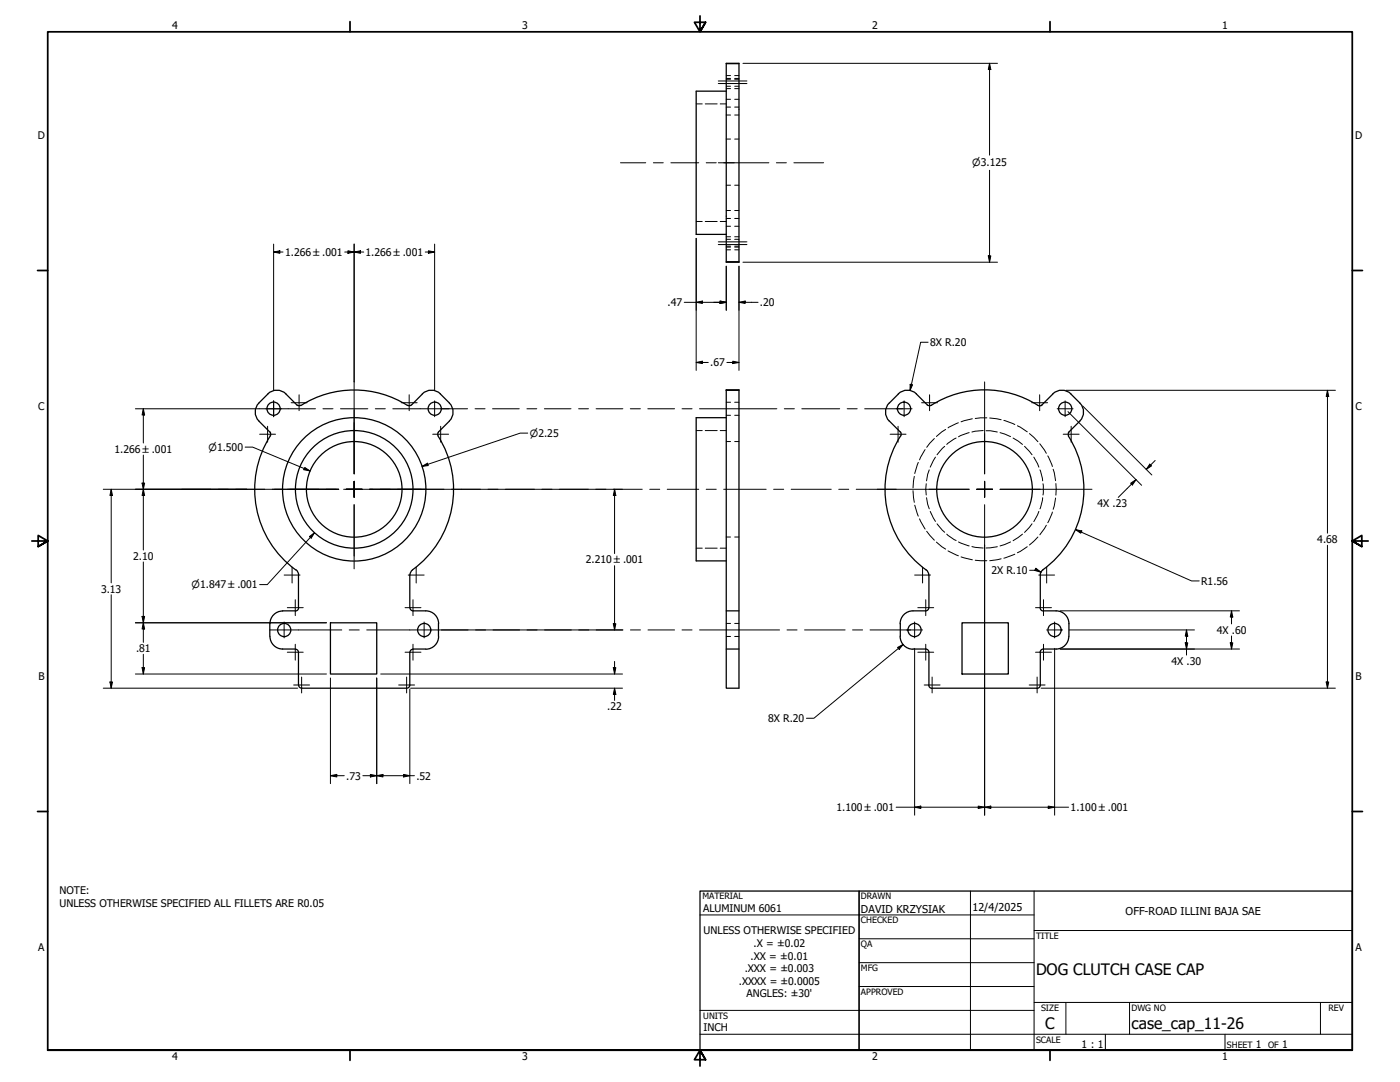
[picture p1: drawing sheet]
<svg xmlns="http://www.w3.org/2000/svg" width="559mm" height="432mm" viewBox="0 0 559 432" stroke-linecap="round" stroke-linejoin="round" font-family="sans-serif">
<!-- layer: Hidden (ANSI) -->
<g fill="none" stroke="#000" stroke-width=".4">
<path d="M289.9 31.3h1.7M289.9 39.6h1.7M289.9 34.4h1.7M289.9 35.4h1.7M289.9 30.2h1.7M289.9 31.6h1.7M293.2 31.3h1.8M293.2 39.6h1.8M293.2 34.4h1.8M293.2 35.4h1.8M293.2 30.2h1.8M293.2 31.6h1.8"/>
<path d="M277.9 41.5h2.4M281.5 41.5h4.8M287.5 41.5h2.4M289.9 42.7h1.7M289.9 55.5h1.7M289.9 45.9h1.7M293.2 42.7h1.8M293.2 55.5h1.8M293.2 45.9h1.8M289.9 73.9h1.7M293.2 73.9h1.8M277.9 88.4h2.4"/>
<path d="M281.5 88.4h4.8M287.5 88.4h2.4M289.9 98.6h1.7M289.9 87.2h1.7M289.9 99.7h1.7M289.9 94.5h1.7M289.9 98.2h1.7M289.9 84h1.7M289.9 90.3h1.7M289.9 95.5h1.7M293.2 98.6h1.8M293.2 87.2h1.8"/>
<path d="M293.2 99.7h1.8M293.2 94.5h1.8M293.2 98.2h1.8M293.2 84h1.8M293.2 90.3h1.8M293.2 95.5h1.8M277.9 171.8h2.4M281.5 171.8h4.8M287.5 171.8h2.4M289.9 165.7h1.7M289.9 160.5h1.7M289.9 176.2h1.7"/>
<path d="M293.2 165.7h1.8M293.2 160.5h1.8M293.2 176.2h1.8M369.3 179.5l-2.3 4M372.9 175l-3 3.5M377.1 178.1l-3.1 3.4M377.4 171.4l-3.6 2.8M381.6 174.8l-3.7 2.6M382.5 168.7l-4.1 2.1M386.8 172.7l-4.2 1.6M388.1 167.1l-4.5 1.2M392.4 171.8l-4.5 .6"/>
<path d="M393.6 171.9l4.5 .5M393.9 166.8l-4.6 .2M395 166.8l4.6 .7M399.2 172.7l4.2 1.5M400.7 167.8l4.4 1.6M404.4 174.8l3.7 2.6M406.1 169.9l3.9 2.4M408.9 178.1l3 3.4M410.9 173l3.4 3.3M415 177.1l2.6 3.8M364.4 195.8l.5 4.7M364.9 190.1l-.5 4.6"/>
<path d="M366.5 184.5l-1.4 4.5M369.7 193v4.5M369.8 198.6l1.1 4.5M370.9 187.5l-1.1 4.4M373.4 182.4l-2.1 4M412.6 182.4l2.1 4M415.1 187.5l1.1 4.4M416.2 198.6l-1.1 4.5M416.3 193v4.5M418.2 181.9l1.9 4.3M420.4 187.3l.9 4.5M421.3 198.8l-.9 4.5"/>
<path d="M421.4 193v4.6M277.9 218.8h2.4M281.5 218.8h4.8M287.5 218.8h2.4M289.9 214.3h1.7M293.2 214.3h1.8M365.1 201.6l1.4 4.4M367 207.1l2.3 4M369.9 212l3 3.6M371.3 204.1l2.1 4M373.8 216.3l3.6 2.8M374 209l3.1 3.4"/>
<path d="M377.9 213.2l3.7 2.5M378.4 219.8l4.1 2M382.6 216.3l4.2 1.6M387.9 218.1l4.5 .6M398.1 218.2l-4.5 .5M403.4 216.3l-4.2 1.6M408.1 213.2l-3.7 2.6M410 218.2l-3.9 2.4M411.9 209l-3 3.5M414.3 214.3l-3.4 3.2M414.7 204.1l-2.1 4.1M417.6 209.6l-2.6 3.8"/>
<path d="M420.1 204.3l-1.9 4.3M383.6 222.2l4.5 1.2M389.3 223.6l4.6 .2M399.6 223l-4.6 .8M405.1 221.2l-4.4 1.6M289.9 248.8h1.7M289.9 254h1.7M293.2 248.8h1.8M293.2 254h1.8"/>
</g>
<!-- layer: Visible (ANSI) -->
<g fill="none" stroke="#000" stroke-width=".51">
<path d="M289.9 25.3h5.1v79.3h-5.1zM289.9 36.4h-12v57.1h12M289.9 25.4h5.1M289.9 104.5h5.1M106.9 157.2a5.1 5.1 0 0 1 7.2 0M106.9 157.2l-3.6 3.6M114.1 157.2l4.4 4.4M168.6 157.2a5.1 5.1 0 0 1 7.2 0M168.6 157.2l-4.3 4.4M175.8 157.2l3.6 3.7a5.1 5.1 0 0 1 0 7.1l-4.3 4.4-.4 .9 .2 .6M289.9 155.6h5.1v119h-5.1zM289.9 155.8h5.1"/>
<path d="M358.6 157.2a5.1 5.1 0 0 1 7.2 0M358.6 157.2l-3.7 3.6a5.1 5.1 0 0 0 0 7.2l4.4 4.4M365.8 157.2l4.3 4.4M420.2 157.2a5.1 5.1 0 0 1 7.2 0M420.2 157.2l-4.3 4.4-.9 .4a40.4 40.4 0 0 0-43.4-.2M427.4 157.2l3.6 3.6M103.3 168l4.4 4.4M103.3 160.9a5 5 0 0 0 0 7.1M107.7 172.3l.4 1a40.1 40.1 0 0 0 10 54.2M118.5 161.6l.9 .3 .6-.2M120.1 161.8a39.7 39.7 0 0 1 42.6 0M164.2 161.6l-.5 .3-1-.2"/>
<path d="M174.8 174a40.1 40.1 0 0 1-10.8 54.1l-.4 1.4M289.9 166.7h-12v57.1h12M359.3 172.3l.4 1-.2 .7M359.5 174a39.7 39.7 0 0 0 10.2 53.5M370.1 161.6l.9 .3 .7-.2M426.4 174a39.7 39.7 0 0 1-10.2 53.4M431 160.9a5 5 0 0 1 0 7.1M431 168l-4.3 4.4-.4 .9 .2 .6M118.1 227.4l.7 .7 .4 1.4M119.1 229.5v13M163.6 229.5v13M369.7 227.4l.8 1.1 .2 1"/>
<path d="M370.8 229.5v13M415.2 229.5v13M416.3 227.4l-.7 .7-.4 1.4M107.7 248.9v5M107.8 254a5 5 0 0 0 5 5h5.1l1 .6 .2 .7M112.8 243.8h5.1M112.8 243.8a5 5 0 0 0-5 5.1M119.2 242.5l-.3 .8-1 .5M131.9 248.5h18.5v20.5h-18.5zM163.6 242.5l.3 .8 .6 .4 5.5 .1a5 5 0 0 1 5 5.1l.1 5.1a5 5 0 0 1-5.2 5l-5.4 .1-.6 .5-.3 .7M289.9 259h5.1M289.9 243.8h5.1"/>
<path d="M370.7 242.5l-.2 .8-.6 .4-5.5 .1a5.1 5.1 0 0 0-5.1 5.1v5a5 5 0 0 0 5.1 5.2h5.5l.6 .4 .3 .8M384 248.5h18.5v20.5h-18.5zM415.2 242.5l.2 .8 1.1 .5M416.5 243.8h5a5.1 5.1 0 0 1 5.2 5.1v5M421.6 259l-5.5 .1-.7 .4-.2 .8M426.6 254a5 5 0 0 1-5.1 5M119.1 260.3l.1 13.1 .2 .7 .6 .5h42.3l.8-.2 .5-1v-13.1M370.7 273.4l.3 .8 1 .5M370.8 260.3v13.1M372 274.6h42M415.2 260.3v13.1l-.2 .8-1.1 .5"/>
<circle cx="109.2" cy="163.1" r="2.64"/>
<circle cx="173.5" cy="163.1" r="2.64"/>
<circle cx="360.8" cy="163.1" r="2.64"/>
<circle cx="425.2" cy="163.1" r="2.64"/>
<circle cx="141.4" cy="195.3" r="19.1"/>
<circle cx="141.4" cy="195.3" r="23.5"/>
<circle cx="141.4" cy="195.3" r="28.6"/>
<circle cx="393" cy="195.3" r="19.1"/>
<circle cx="113.4" cy="251.4" r="2.64"/>
<circle cx="169.3" cy="251.4" r="2.64"/>
<circle cx="365" cy="251.4" r="2.64"/>
<circle cx="420.9" cy="251.4" r="2.64"/>
</g>
<!-- layer: Border (ANSI) -->
<g fill="none" stroke="#000" stroke-width=".7">
<path d="M139.7 8.6v4.1M279.4 6.3v6.4l-2.2-3.8h4.4l-2.2 3.8 2.2-3.8M419.1 8.6v4.1M15 107.9h4M539.8 107.9h4M12.7 215.9h6.3l-3.8-2.2v4.4l3.8-2.2-3.8 2.2M546.1 215.9h-6.3l3.8-2.2v4.4l-3.8-2.2 3.8 2.2M15 323.8h4M539.8 323.8h4M19 419.1v-406.4h520.8v406.4h-520.8h520.8M139.7 419.1v4.1M419.1 419.1v4.1"/>
<path d="M281.6 422.9l-2.2-3.8 2.2 3.8h-4.4l2.2-3.8v6.3"/>
</g>
<!-- layer: Title (ANSI) -->
<g fill="none" stroke="#000" stroke-width=".4">
<path d="M387.3 355.6v63.5M412.7 355.6v63.5M342.9 365.1h69.8M342.9 374.6h69.8M412.7 371.3h127.1M342.9 384.2h69.8M342.9 393.7h69.8M342.9 412.7h196.9M342.9 403.2h69.8M412.7 400h127.1M425.4 400v12.7M441.2 412.7v6.4"/>
<path d="M450.8 400v12.7M488.9 412.7v6.4M527 400v12.7"/>
</g>
<path d="M342.9 355.6h196.9v63.5h-196.9z" fill="none" stroke="#000" stroke-width=".51"/>
<!-- layer: Sketch Geometry (ANSI) -->
<path d="M342.9 355.6v63.5h-63.5M279.4 365.1h63.5M279.4 412.7h63.5M279.4 403.2h63.5" fill="none" stroke="#000" stroke-width=".4"/>
<path d="M342.9 355.6h-63.5v63.5" fill="none" stroke="#000" stroke-width=".51"/>
<!-- layer: Center Mark (ANSI) -->
<g fill="none" stroke="#000" stroke-width=".4">
<path d="M109.2 160v6.3M119.4 157.5v6.4M141.4 152.4v36.7M163.3 157.5v6.4M173.5 160v6.3M360.9 160v6.3M371 157.5v6.4M393 152.4v36.7M415 157.5v6.4M425.1 160v6.3M103.6 173.3h6.4M106 163.1h6.4"/>
<path d="M106.8 170.1v6.4M116.2 160.7h6.4M160.1 160.7h6.4M172.7 173.3h6.4M175.9 170.1v6.4M355.3 173.3h6.3M357.7 163.1h6.3M358.5 170.1v6.4M367.9 160.7h6.3M411.8 160.7h6.3M422 163.1h6.3M424.4 173.3h6.3"/>
<path d="M427.5 170.1v6.4M98.5 195.3h36.7M141.4 192.1v3.2h-3.2h6.3h-3.1v3.1M141.4 192.1v6.3M147.5 195.3h36.7M350.1 195.3h36.7M393 192.1v3.2h-3.2h6.4h-3.2v3.1M393 192.1v6.3M399.2 195.3h36.7M141.4 201.4v25.6M393 201.4v16.1M113.4 229.5h6.4"/>
<path d="M116.6 226.3v6.4M117.9 239.3v6.4M162.9 229.5h6.4M164.8 239.3v6.4M166.1 226.3v6.4M365.1 229.5h6.3M368.2 226.3v6.4M369.5 239.3v6.4M414.6 229.5h6.3M416.5 239.3v6.4M417.8 226.3v6.4M113.4 248.2v6.4"/>
<path d="M114.7 242.5h6.3M117.9 257.1v6.4M161.7 242.5h6.3M164.8 257.1v6.4M169.3 248.2v6.4M361.9 251.4h6.3M365.1 248.2v6.4M366.3 242.5h6.4M369.5 257.1v6.4M413.3 242.5h6.4M416.5 257.1v6.4M417.8 251.4h6.3"/>
<path d="M420.9 248.2v6.4M114.7 260.3h6.3M117.2 273.4h6.4M120.4 270.2v6.3M159.1 273.4h6.4M161.7 260.3h6.3M162.3 270.2v6.3M366.3 260.3h6.4M368.9 273.4h6.3M372 270.2v6.3M410.8 273.4h6.3M413.3 260.3h6.4"/>
<path d="M414 270.2v6.3"/>
</g>
<!-- layer: Centerline (ANSI) -->
<g fill="none" stroke="#000" stroke-width=".4">
<path d="M286.7 32.3h11.4M286.7 33.3h11.4M247.6 65h10.1M260.8 65h3.9M267.8 65h11.1M281.9 65h4M286.7 65h20.2M309.9 65h4M316.9 65h11.8M286.7 97.6h11.4M286.7 96.5h11.4M103.4 163.1h22.5"/>
<path d="M128.9 163.1h4M135.9 163.1h10.9M149.8 163.1h4M156.8 163.1h29.8M189.6 163.1h4M196.6 163.1h10.7M210.3 163.1h3.9M217.3 163.1h10.6M230.9 163.1h4M237.9 163.1h10.7M251.6 163.1h4M258.6 163.1h10.6"/>
<path d="M272.2 163.1h4M279.2 163.1h30.9M313.1 163.1h4M320 163.1h15.2M338.1 163.1h4M345.1 163.1h15.1M72.6 195.3h11.5M87.1 195.3h4M94.1 195.3h11.6M108.6 195.3h4M115.6 195.3h11.6M130.2 195.3h4"/>
<path d="M137.2 195.3h11.5M151.7 195.3h4M158.7 195.3h11.5M173.2 195.3h4M180.2 195.3h11.6M194.8 195.3h4M201.7 195.3h11.6M216.3 195.3h4M223.3 195.3h11.5M237.8 195.3h4M244.8 195.3h11.5M259.3 195.3h4"/>
<path d="M266.3 195.3h12.6M281.9 195.3h4M288.9 195.3h16.9M308.8 195.3h4M315.8 195.3h16M334.8 195.3h4M341.8 195.3h15.9M107.6 251.4h28.8M139.4 251.4h4M146.4 251.4h28.7M176.1 251.4h10.7M189.8 251.4h4"/>
<path d="M196.8 251.4h10.6M210.4 251.4h4M217.4 251.4h10.6M231 251.4h4M238 251.4h10.7M251.7 251.4h4M258.6 251.4h10.6M272.2 251.4h4M279.2 251.4h31.9M314.1 251.4h4M321.1 251.4h16.2M340.3 251.4h4"/>
<path d="M347.3 251.4h16.2"/>
</g>
<!-- layer: Dimension (ANSI) -->
<g fill="none" stroke="#000" stroke-width=".4">
<path d="M296.5 25.3h101.6M395 25.3l.5 2.4h-1zM395 25.3v36.6M395 67.9v36.7M109.2 97.4v58.4M141.4 97.4v55M173.5 97.4v58.4M277.9 95.1v52.7M109.2 100.6l2.5-.5v1zM109.2 100.6h3.8M137.6 100.6h7.6M138.9 100.1l2.5 .5-2.5 .5z"/>
<path d="M141.4 100.6l2.5-.5v1zM169.7 100.6h3.8M171 100.1l2.5 .5-2.5 .5zM289.9 106.2v17.6M295 106.2v41.6M296.5 104.6h101.6M394.5 102.1h1l-.5 2.5zM273.1 120.6h16.8M277.9 120.6l2.5-.5v1zM287.4 120.1l2.5 .5-2.5 .5zM295 120.6l2.4-.5v1zM295 120.6h7.6"/>
<path d="M370.5 136.6h-3l-4.3 19.3M277.9 144.7l2.5-.6v1zM277.9 144.7h4.8M290.1 144.7h4.9M292.5 144.1l2.5 .6-2.5 .4zM363.3 153.4l.9 .1-1 2.4zM425.4 155.8h107.6M529.8 155.8l.6 2.4h-1.1zM529.8 155.8v57M54 163.1h49.4M57.2 163.1l.5 2.5h-1zM57.2 163.1v13.7"/>
<path d="M97.9 178.4h2.9l23 9.6M210.6 172.8h-3l-39.1 13.3M426.3 164.3l29.4 29.4M432.1 162l27.6 27.5M41.2 195.3h57.3M44.4 195.3l.5 2.4h-1zM44.4 195.3v37.3M56.7 192.8h1l-.5 2.5zM57.2 195.3l.5 2.4h-1zM57.2 181.6v37.9M121.7 186.6l2.1 1.4-2.5-.5zM168.5 186.1l2.1-1.3 .3 1z"/>
<path d="M184.2 195.3h64.3M245.3 195.3l.5 2.4h-1zM245.3 195.3v25.6M451.3 192.8l2.2-1.4-1.5 2.1zM453.5 191.4l-7.2 7.1M458.9 185.2l.7 .7-2.1 1.4zM461.1 183.8l-3.6 3.5M123.5 214.1l2-1.5-1.3 2.2zM125.5 212.6l-18.8 20.7h-3.1M393 217.5v107.8M429.3 211.3l2.5 .6-.4 .9zM429.3 211.3l46.3 20.5h3.1"/>
<path d="M529.8 217.6v57M44.4 237.4v37.2M57.2 224.3v32M245.3 225.7v25.7M411 227.6h3l-.7-.4 2.2 1.1M413.4 226.8l2.1 1.5-2.5-.7zM54 248.5h59.3M56.7 246h1l-.5 2.5zM57.2 248.5l.5 2.5h-1zM113.5 248.5h16.8M175.1 251.4h73.4M244.8 248.9h1l-.5 2.5z"/>
<path d="M358.3 258.4l2.2-1.2-1.6 1.9zM360.5 257.2l-35.6 29.4h-3M365.1 258.8v66.5M420.9 258.8v66.5M423.2 243.8h71.5M423.2 259h71.5M426.7 251.4h50.1M473.1 256.5h1l-.5 2.5zM473.6 251.4l.5 2.5h-1zM473.6 251.4v10M491 256.5h1.1l-.5 2.5zM491.6 243.8l.5 2.5h-1.1z"/>
<path d="M491.6 243.8v5.2M491.6 253.8v5.2M41.2 274.6h77.6M43.9 272.2h1l-.5 2.4zM54 269h76.3M56.7 266.4h1l-.5 2.6zM57.2 261.1v7.9M131.9 270.6v42.1M150.4 270.6v42.1M152 269h96.5M163.6 275v37.7M163.9 274.6h84.6"/>
<path d="M244.8 266.4h1l-.5 2.6zM245.3 274.6l.5 2.5h-1zM245.3 264v5M245.3 274.6v4.9M415.5 274.6h117.5M529.3 272.2h1.1l-.6 2.4zM131.9 309.6l2.5-.5v1zM131.9 309.6h5.5M144.8 309.6h20.6M147.8 309.1l2.6 .5-2.6 .5zM150.4 309.6l2.4-.5v1zM161.1 309.1l2.5 .5-2.5 .5z"/>
<path d="M357.7 322.1h68.8M365.1 322.1l2.4-.4v.9zM390.5 321.7l2.5 .4-2.5 .5zM393 322.1l2.5-.4v.9zM418.4 321.7l2.5 .4-2.5 .5z"/>
</g>
<g fill="#000">
<path d="M395 25.3l.5 2.4h-1zM109.2 100.6l2.5-.5v1zM138.9 100.1l2.5 .5-2.5 .5zM141.4 100.6l2.5-.5v1zM171 100.1l2.5 .5-2.5 .5zM394.5 102.1h1l-.5 2.5zM277.9 120.6l2.5-.5v1zM287.4 120.1l2.5 .5-2.5 .5zM295 120.6l2.4-.5v1zM277.9 144.7l2.5-.6v1zM292.5 144.1l2.5 .6-2.5 .4zM363.3 153.4l.9 .1-1 2.4z"/>
<path d="M529.8 155.8l.6 2.4h-1.1zM57.2 163.1l.5 2.5h-1zM44.4 195.3l.5 2.4h-1zM56.7 192.8h1l-.5 2.5zM57.2 195.3l.5 2.4h-1zM121.7 186.6l2.1 1.4-2.5-.5zM168.5 186.1l2.1-1.3 .3 1zM245.3 195.3l.5 2.4h-1zM451.3 192.8l2.2-1.4-1.5 2.1zM458.9 185.2l.7 .7-2.1 1.4zM123.5 214.1l2-1.5-1.3 2.2zM429.3 211.3l2.5 .6-.4 .9z"/>
<path d="M413.4 226.8l2.1 1.5-2.5-.7zM56.7 246h1l-.5 2.5zM57.2 248.5l.5 2.5h-1zM244.8 248.9h1l-.5 2.5zM358.3 258.4l2.2-1.2-1.6 1.9zM473.1 256.5h1l-.5 2.5zM473.6 251.4l.5 2.5h-1zM491 256.5h1.1l-.5 2.5zM491.6 243.8l.5 2.5h-1.1zM43.9 272.2h1l-.5 2.4zM56.7 266.4h1l-.5 2.6zM244.8 266.4h1l-.5 2.6z"/>
<path d="M245.3 274.6l.5 2.5h-1zM529.3 272.2h1.1l-.6 2.4zM131.9 309.6l2.5-.5v1zM147.8 309.1l2.6 .5-2.6 .5zM150.4 309.6l2.4-.5v1zM161.1 309.1l2.5 .5-2.5 .5zM365.1 322.1l2.4-.4v.9zM390.5 321.7l2.5 .4-2.5 .5zM393 322.1l2.5-.4v.9zM418.4 321.7l2.5 .4-2.5 .5z"/>
</g>
<g font-size="6.3">
<text x="413.5" y="389.1">DOG CLUTCH CASE CAP</text>
<text x="417.2" y="410.6">C</text>
<text x="451.6" y="410.7">case_cap_11-26</text>
</g>
<g font-size="4.3">
<text x="343.7" y="364.3">DAVID KRZYSIAK</text>
<text x="388.1" y="363.7">12/4/2025</text>
<text x="449.3" y="365.1">OFF-ROAD ILLINI BAJA SAE</text>
</g>
<g font-size="4.2">
<text x="68.7" y="11.7">4</text>
<text x="208.4" y="11.7">3</text>
<text x="348.1" y="11.7">2</text>
<text x="487.8" y="11.7">1</text>
<text x="15.1" y="55.5">D</text>
<text x="540.9" y="55.5">D</text>
<text x="113.8" y="102.1">1.266 ±.001</text>
<text x="145.9" y="102.1">1.266 ±.001</text>
<text x="266.4" y="122.2">.47</text>
<text x="303.3" y="122.2">.20</text>
<text x="371.3" y="138.2">8X R.20</text>
<text x="283.5" y="146.2">.67</text>
<text x="15.2" y="163.4">C</text>
<text x="541" y="163.4">C</text>
<text x="45.7" y="180.7">1.266 ±.001</text>
<text x="438" y="202.4">4X .23</text>
<text x="525.8" y="216.7">4.68</text>
<text x="53.1" y="223.4">2.10</text>
<text x="233.8" y="224.9">2.210 ±.001</text>
<text x="395.7" y="229.1">2X R.10</text>
<text x="479.4" y="233.4">R1.56</text>
<text x="40.3" y="236.5">3.13</text>
<text x="485.6" y="252.9">4X .60</text>
<text x="54.3" y="260.3">.81</text>
<text x="467.6" y="265.3">4X .30</text>
<text x="15.3" y="271.4">B</text>
<text x="541.1" y="271.4">B</text>
<text x="242.4" y="283.5">.22</text>
<text x="306.6" y="288.2">8X R.20</text>
<text x="138.2" y="311.1">.73</text>
<text x="166.2" y="311.1">.52</text>
<text x="333.9" y="323.7">1.100 ±.001</text>
<text x="427.3" y="323.7">1.100 ±.001</text>
<text x="23.7" y="356.9">NOTE:</text>
<text x="23.7" y="361.9">UNLESS OTHERWISE SPECIFIED ALL FILLETS ARE R0.05</text>
<text x="280.7" y="363.9">ALUMINUM 6061</text>
<text x="280.8" y="372.9">UNLESS OTHERWISE SPECIFIED</text>
<text x="300.8" y="378">.X = ±0.02</text>
<text x="15.2" y="379.3">A</text>
<text x="299.6" y="383">.XX = ±0.01</text>
<text x="541" y="379.3">A</text>
<text x="297.2" y="388">.XXX = ±0.003</text>
<text x="294.9" y="393">.XXXX = ±0.0005</text>
<text x="298" y="398">ANGLES: ±30'</text>
<text x="280.9" y="411.3">INCH</text>
<text x="431.7" y="418.3">1 : 1</text>
<text x="501.3" y="418.3">1</text>
<text x="511.8" y="418.3">1</text>
<text x="68.7" y="423.2">4</text>
<text x="208.4" y="423.2">3</text>
<text x="348.1" y="423.2">2</text>
<text x="487.8" y="423.2">1</text>
</g>
<g font-size="3.9">
<text x="388" y="66.4">⌀3.125</text>
<text x="83.2" y="179.9">⌀1.500</text>
<text x="211.5" y="174.3">⌀2.25</text>
<text x="76.5" y="234.8">⌀1.847 ±.001</text>
</g>
<g font-size="3.5">
<text x="280.4" y="359">MATERIAL</text>
<text x="343.7" y="358.9">DRAWN</text>
<text x="343.7" y="368.5">CHECKED</text>
<text x="413.5" y="374.6">TITLE</text>
<text x="343.7" y="378">QA</text>
<text x="343.7" y="387.5">MFG</text>
<text x="343.7" y="397.1">APPROVED</text>
<text x="280.7" y="406.8">UNITS</text>
<text x="415.5" y="403.4">SIZE</text>
<text x="451.6" y="403.4">DWG NO</text>
<text x="530.3" y="403.4">REV</text>
<text x="413.5" y="416.1">SCALE</text>
<text x="489.7" y="418.3">SHEET</text>
<text x="506.2" y="418.3">OF</text>
</g>
</svg>
